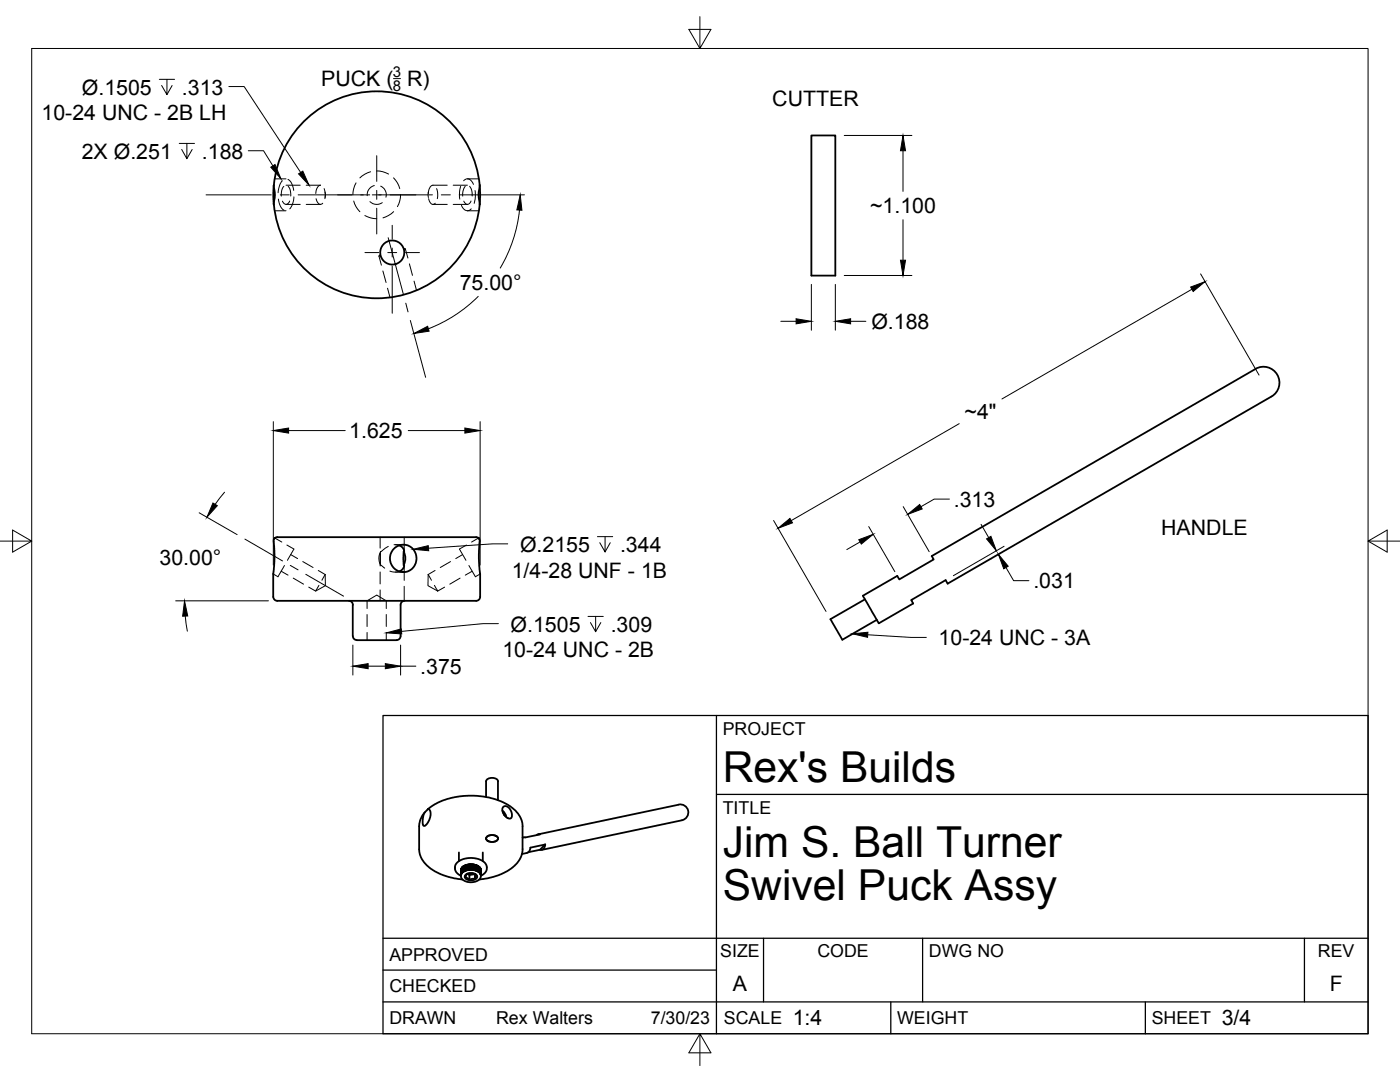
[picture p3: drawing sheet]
<svg xmlns="http://www.w3.org/2000/svg" width="279mm" height="216mm" viewBox="0 0 279 216" stroke-linecap="round" stroke-linejoin="round" font-family="sans-serif">
<!-- layer: Visible -->
<g fill="none" stroke="#000" stroke-width=".36">
<path d="M54.6 36.9l.3 1.8-.3 2.1zM54.7 36.9a20.6 20.6 0 0 1 20.5-18.7 20.6 20.6 0 0 1 20.5 18.7M95.7 36.9v3.9M95.7 36.9l-.2 1.8 .2 2.1M161.9 27h4.8v28h-4.8zM54.7 40.8a20.6 20.6 0 0 0 20.5 18.7 20.6 20.6 0 0 0 20.5-18.7M250.6 73.6a3.2 3.2 0 0 1 4.3 1.2 3.2 3.2 0 0 1-1.2 4.3l-64.6 37.4-.4-.7-6.9 3.9 .4 .7-6.8 4-.3-.5-2.9-5 6.9-4 .4 .7 6.8-4-.4-.6 64.7-37.4M69.6 119.9a.76 .76 0 0 1 .8 .8v6.2a1.34 1.34 0 0 0 1.8 .8h5.6a3 3 0 0 0 1.9-.2l.2-.6v-6.2a.79 .79 0 0 1 .8-.8M78.7 109.4l.9-.5 1.2-.2 1 .3 .7 .6 .5 1 .1 .9-.3 1.1-.6 .9-1 .6-.9 .1-1.1-.4-.7-.6-.5-.8-.2-1.2 .3-.9zM79.7 108.8l.8 .7 .2 .4-.1 .2M80.6 112.8l.1 .1-.3 .6-.7 .5M80.6 110.1v2.7"/>
<path d="M80.6 110.1l.3 1.3-.3 1.3M95 107.2h-39.8l-.4 .2-.2 .4 .2 3.7-.3 3v4.6a1.17 1.17 0 0 0 1.5 .8h39M95 107.2l.5 .2 .2 .4-.1 3.7 .2 3v4.6a.79 .79 0 0 1-.8 .8M172.6 119.6l-6.9 3.9 2.2 3.9 .2 .3 6.9-4M97 159v-3.1a1.38 1.38 0 0 1 2.4 0v3.8M84.8 162.1l-.9 1.4-.2 .9v5a5.9 5.9 0 0 0 4.1 5l2.1 .7 2.4 .4M84.9 162l.7-.6 .3 .5v.7l-.5 1.5-.5 .6-.3 .1-.2-.4-.1-.8 .3-1.1zM85.4 161.5l1.4-1.1 2.5-1 2.5-.5 3.3-.1 2.7 .4 2.3 .8 1.8 1 .9 .6 .7 .9a3.9 3.9 0 0 1 .8 2.4v4.5a5.6 5.6 0 0 1-3.8 4.8l-2.1 .8-2.7 .5M91.6 170.1v1.7M92 173.4l.1 1.8 .6 .6 1.1 .2 1.1-.1 .9-.5 .2-.6v-1.4M92 174.8l-1-.9-.2-.4 .1-.9 .4-.6 .6-.4 1.8-.4 1.9 .3 .8 .3 .6 .6 .2 .6-.2 .8-.3 .5-.7 .5M92 174.6v.1"/>
<path d="M92 173.6h.1M92 174.4v.2M92 173.4v1.3M92.1 173.3l-.1 1.2M92.1 174.2v.2M92.1 174.3v.1M92.1 173.3v.1M92.1 173.2v1.1M92.2 173.2v1.1M92.2 174h.1M92.2 173.2h.1M92.2 173.1v1.1z"/>
<path d="M92.3 173.1v1M92.3 173.8v.1M92.3 173.1h.1M92.3 174.1h.1M92.4 172.9v1.1zM92.4 172.9v1.1M92.4 173.7h.1M92.4 173h.1M92.5 172.8v1.1M92.6 172.8v1.1M92.6 173.6h.1M92.6 172.9h.1"/>
<path d="M92.6 173.9h.1M92.6 172.8h.1M92.7 172.7v1.1zM92.7 172.7v1.1M92.8 173.5h.1M92.8 172.8h.1M92.8 174.7a1.54 1.54 0 0 1 2.4 .2 1.45 1.45 0 0 1-2.5 0zM92.9 172.7v1.1zM93 172.6v1.1M93 173.4h.1M93 172.7h.1M93 173.7h-.1"/>
<path d="M93 172.6h-.1M93.1 174.4l.7-.2 .8 .1a.49 .49 0 0 1 .4 .4 .49 .49 0 0 1-.2 .5l-.4 .1a1.32 1.32 0 0 1-1.5-.3zM93.1 172.6v1.1M93.2 172.6v1.1M93.2 173.4h.1M93.2 172.6h.1M93.3 174.4l.4 .2 1-.2M93.4 172.5v1.1zM93.5 172.5v1.1M93.5 173.3h-.1M93.5 172.6h-.1M93.5 173.6h-.1"/>
<path d="M93.5 172.5h-.1M93.6 172.5v1.1zM93.7 174.6v.9M93.7 172.5v1.1M93.7 173.3h-.1M93.7 172.5h-.1M93.7 173.6h-.1M93.9 172.5v1.1zM94 172.5v1.1M94 173.3h-.1M94 172.5h-.1M94 173.5h-.1"/>
<path d="M94.1 172.5v1.1M94.1 173.5l.1 .1M94.1 172.5h.1M94.1 173.3h.1M94.2 172.6v1M94.4 172.5v1.1M94.4 173.6h.1M94.4 172.5h.1M94.4 172.6l.1-.1v1.1l-.1-.3M94.6 173.3h.1M94.7 173.4v.3M94.7 172.6h-.1"/>
<path d="M94.7 172.6v1.1M94.7 172.5h-.1l.1 1.1M94.8 174.5v.8M94.8 173.4h.1M94.8 172.6l.1 .1M94.9 172.7v1M94.9 172.6h-.1l.1 1.1M95.1 172.7v1.1M95.1 172.6v.1M95.1 173.5h.1M95.1 172.7v1M95.1 172.7h.1"/>
<path d="M95.3 173.5v.1M95.3 172.8h.1M95.3 172.8v1.1M95.5 173.6v.1M95.5 173.7v.3M95.5 172.9h.1M95.5 172.9v1.1M95.6 174l.1 .1M95.6 173h.1M95.6 173.8l.1 .3M95.7 173l-.1 .1M95.7 173v1.1"/>
<path d="M95.7 173l-.1 1.1M95.7 173.1v1.1M95.7 174.1l.1 .1M95.7 173.1h.1M95.7 173.2l.1 1-.1-.3M95.7 173.2h.1M95.8 174.1l.1 .2M95.8 174.3h.1M95.8 173.2l.1 1.1M95.8 174h.1M95.9 173.4l.1 1.2M95.9 173.4h.1"/>
<path d="M95.9 173.4v1.1v-.2M96 173.5h.1M96.4 170.1v1.7M97 167.3h.1M97.1 167.1a1.47 1.47 0 0 1 2.3 .2 1.38 1.38 0 0 1-2.4 0zM99.4 167.3h.1M100.3 161.8l.5 .5 .2 .7M100.4 161.1l.5-.3 .8 .6 .5 1.1v.5l-.2 .3-.7-.1-.7-.6-.4-.9zM100.4 162.1l.4 .6M100.7 162.7h.1M104.8 167.1h-.5M105.9 169.1a1.1 1.1 0 0 1-.8 1.1l-.9 .2"/>
<path d="M107.8 166.5l-.7 .1M107.8 166.5l-3 .6M108.8 168.5l-1 1.1-2.4 .5M108.8 168.5l-3 .6M108.8 168.5a.97 .97 0 0 1-1 1.1M135.4 160.6l-28 5.9M135.4 160.5a1.6 1.6 0 0 1 1.9 1.3 1.6 1.6 0 0 1-1.2 1.9M136.1 163.7l-28 5.9"/>
<circle cx="78.3" cy="50.4" r="2.4"/>
</g>
<!-- layer: Hidden -->
<g fill="none" stroke="#000" stroke-width=".2">
<path d="M54.8 35.7h2.3M55.6 39.7l.4 1.6 .7 .7M56.3 36.1l-.5 1-.3 1.4M56.6 37.2l-.4 .8-.1 1.1M57.1 37h2.8M57.5 35.8a2.8 2.8 0 0 1 1.1 2.2M57.5 37.2l.4 .7 .1 1.2M58.7 39.3l-.4 1.6-.5 .8M61.1 37h2.9a1.44 1.44 0 0 0-1 1.6M63.1 39.6a.98 .98 0 0 0 1.1 1.1l.2-.1M64.7 37.6l.2 1.2-.1 .8M64.9 38.3v1.1"/>
<path d="M71.1 36.5a5 5 0 0 0-.7 2.4M74 34.3l-1.2 .5-1 .7M74.7 37a1.91 1.91 0 0 0-1.4 2.1M75.2 34.1a5 5 0 0 1 2.4 .6M76 37.1a1.86 1.86 0 0 1 1 2.2M78.5 35.5a4.7 4.7 0 0 1 1.3 2.1M79.9 38.9a4.8 4.8 0 0 1-.6 2.3M85.5 38.3v1.1M85.5 39.6a.97 .97 0 0 0 1.2 1.1l.2-.1M87.1 37.6l.2 .8v1.2M89.3 37h-2.9a1.39 1.39 0 0 0-.9 1.6M90.4 37h2.9"/>
<path d="M91.9 37.2l-.2 1.1 .1 1.4M92.5 36.1a1.03 1.03 0 0 1 1.1-.4 1.03 1.03 0 0 1 .7 .8l.2 .3M92.8 37.2l-.4 1.1v.8M93.3 35.7h2.3M93.7 37.2l.4 .7 .1 1.2M94.8 38l.1 1.2-.3 1.4M54.8 42.1h2.3M57.1 40.8h2.8M57.8 40.1a.72 .72 0 0 1-.7 .7 .72 .72 0 0 1-.7-.7M61.1 40.8h2.9M70.6 40.1a4.7 4.7 0 0 0 1.2 2.1M72.8 43a5 5 0 0 0 2.4 .6"/>
<path d="M73.8 40.2a1.91 1.91 0 0 0 2.5 .2M75.6 51.1l.5 1.8M75.9 50.8l-.3 .3M75.9 51l-.3 .1M76.4 54.1l.6 2.3M77.3 57.5l.5 1.9M78.5 42.2l-.9 .8-1.2 .5M80.5 49.6l.4 .1M80.9 49.7l-.3 .1M80.9 49.7l.5 1.8M81.7 52.6l.6 2.3M82.6 56.1l.5 1.8"/>
<path d="M86.4 40.8h2.9M90.4 40.8h2.9M92.1 41a1.15 1.15 0 0 0 .7 .9 1.15 1.15 0 0 0 1.2-.2M93.3 42.1h2.3M94 40.1a.72 .72 0 0 1-.7 .7 .72 .72 0 0 1-.7-.7M54.8 107.4l1.4 .8M56.1 114l1.4 .8M56.8 112.8l-1.3 2.3-1-.6M57.3 108.8l1.4 .8-1.3 2.2M58 110.7l1.4 .8M58.5 115.4l2.1 1.2M60.4 112.1l2.1 1.1"/>
<path d="M63.5 113.8l1.4 .8M63.6 116.8l-.6 1.1M64.9 114.6l-.7 1.2M64.9 114.6v2.3l-1.9 1-1.4-.7M75.9 107.2v2.2M75.9 110.6v2.3M75.9 114.1v2.4M75.9 117.7v2.2M75.9 110.1v2.7M75.9 112.8l.9 .6M75.9 110.1a2.79 2.79 0 0 0 0 2.7M77.5 109l-1.6 1.1"/>
<path d="M77.8 114l.8 .2 1.1-.2M78.6 108.7l1.1 .1M78.9 114.2h1.6M78.9 108.7h1.6M80.7 107.2v2.8M80.7 112.9v2.9M80.7 117v2.9M85.4 114.6l.7 1.2M85.4 114.6v2.3l2 1M86.7 116.8l.7 1.1M86.8 113.8l-1.4 .8M88.7 117.2l-1.3 .7"/>
<path d="M89.9 112.1l-2 1.1M91.8 115.4l-2 1.2M92.3 110.7l-1.3 .8M93.1 108.8l-1.4 .8 1.3 2.2M93.6 112.8l1.3 2.3 .9-.6M94.2 114l-1.3 .8M95.5 107.4l-1.4 .8M73.3 121.4v-1.5l1.9-1.2 1.9 1.2v1.5M73.3 122.6v2.4M73.3 126.2v1.5M77.1 122.6v2.4M77.1 126.2v1.5"/>
</g>
<!-- layer: Visible -->
<g fill="#000">
<circle cx="92" cy="173.6" r=".18"/>
<circle cx="95.9" cy="173.5" r=".18"/>
</g>
<!-- layer: Border -->
<path d="M6.3 9.7h266.7v196.6h-266.7zM139.7 3.3v6.4l2.2-3.8h-4.4l2.2 3.8M0 108h6.3l-3.8-2.2v4.4l3.8-2.2M273 108l3.8 2.2v-4.4l-3.8 2.2h6.4M139.7 206.3l-2.2 3.8h4.4l-2.2-3.8v6.3" fill="none" stroke="#000" stroke-width=".2"/>
<!-- layer: Titleblock -->
<path d="M76.4 142.8h196.6v63.5h-196.6zM143 158.5h130M143 142.8v63.5M76.4 199.9h196.6M76.4 193.6h66.6M76.4 187.2h196.6M152.4 187.2v12.7M177.8 199.9v6.4M184.1 187.2v12.7M228.6 199.9v6.4M260.3 187.2v12.7" fill="none" stroke="#000" stroke-width=".25"/>
<!-- layer: Smart Centers -->
<g fill="none" stroke="#000" stroke-width=".2">
<path d="M41.1 38.9h13M55.9 38.9h1.8M59.5 38.9h14.3M74.3 38.9h12M75.2 31.1v5.1M75.2 38v1.8M88.1 38.9h1.8M91.7 38.9h13M72.8 50.4h2.8M75.2 41.6v5.1M77.4 50.4h1.8M77.5 47.4l3 11.4"/>
<path d="M78.3 45v2.7M78.3 49.5v1.8M78.3 53.1v9.4M80.9 50.4h2.8M81 60.5l.4 1.7M81.9 63.9l3 11.4M48.9 107.6l7.5 4.3M57.9 112.8l1.6 .9M61 114.6l7.6 4.4"/>
</g>
<!-- layer: FD_Dimensions -->
<g fill="none" stroke="#000" stroke-width=".2">
<path d="M168.5 27h13.5M180.2 30.1v8.1M95.4 59.1a28.6 28.6 0 0 1-9.9 6.5M103.7 41.9a28.6 28.6 0 0 1-3.9 11.6M161.9 56.7v9.2M166.7 56.7v9.2M168.5 55h13.5M180.2 43.8v8.1M237.9 57.7l-37.9 21.9M239.6 54.7l11.7 20.1M155.8 64.1h3.1M169.8 64.1h3"/>
<path d="M44.8 98.2l-1.9 2.4M54.5 84.1v28.7M57.6 85.9h11.3M81.5 85.9h11.3M95.8 84.1v28.7M189.5 99.6h-3.1l-2.6 1.5M191.4 84.5l-33.5 19.4M35.1 119.9h18.5M39.8 102.3l7.5 4.4M154.4 103.9l10.4 18.1M171.6 108.1l-2.6 1.6M173.4 105.1l5.2 9"/>
<path d="M180.3 101.1l5.1 9M195.8 104.6l1.5 2.7M197.7 111.5h.1M200.4 109l-10.1 5.9M200.8 113.2l1.5 2.7h3M37 122.9l.4 3M70.4 128.7v6M73.5 132.9h3.4M79.9 128.7v6M79.9 132.9h3.1"/>
</g>
<g fill="#000" stroke="#000" stroke-width=".2">
<path d="M180.2 27l.5 3.1h-1zM103.8 38.9l.4 3.1-1.1-.1zM179.7 51.9h1l-.5 3.1zM237.6 57.3l2.9-1.1-2.4 2zM82.6 66.5l2.7-1.4 .3 1zM158.9 63.6l3 .5-3 .5zM166.7 64.1l3.1-.5v1zM54.5 85.9l3.1-.5v1zM92.8 85.4l3 .5-3 .5zM42.5 100.4l.9 .5-2.1 2.3zM155.3 105.4l2.3-2 .6 .9zM171.4 107.7l2.9-1.1-2.4 2z"/>
<path d="M181.1 102.6l2.4-1.9 .5 .9zM196.9 107.5l.9-.5 1 2.9zM199.2 110.6l2 2.4-.9 .5zM36.8 119.9l.7 3-1.1 .1zM70.4 132.9l3.1-.5v1zM76.9 132.4l3 .5-3 .5z"/>
</g>
<!-- layer: Hole Notes -->
<path d="M54 33.4l.9-.6 1.2 2.9zM59.6 34.7l.8-.6 1.3 2.9zM82.5 109.6l3-.7 .1 1zM77.1 126.3l3-.8 .1 1zM170.1 126.5l3.1-.3-.1 1z" fill="#000" stroke="#000" stroke-width=".2"/>
<g fill="none" stroke="#000" stroke-width=".2">
<path d="M31.8 15.8h3M33.3 15.8v3.1l-1-1.8M34.4 17.1l-1.1 1.8M45.7 17.3h3l11.3 17.1M35.8 28.6h3M37.3 28.6v3.1l-1-1.9M38.4 29.8l-1.1 1.9M49.6 30.1h3l1.9 3M101.3 108.5h-3l-12.8 .9M119.2 107.1h3.1M120.8 107.1v3l-1.1-1.8M121.8 108.3l-1 1.8"/>
<path d="M99.5 124.4h-3.1l-16.3 1.6M117.3 123h3.1M118.9 123v3l-1.1-1.8M119.9 124.2l-1 1.8M173.2 126.7l8.6 .5h3.1"/>
</g>
<!-- layer: Notes -->
<path d="M78.5 15.7h1.4" fill="none" stroke="#000" stroke-width=".2"/>
<g font-size="8.5">
<text x="144.3" y="156">Rex's Builds</text>
<text x="144.3" y="171">Jim S. Ball Turner</text>
<text x="144.3" y="179.6">Swivel Puck Assy</text>
</g>
<g font-size="4.3">
<text x="64.1" y="17.2">PUCK ( R)</text>
<text x="16.3" y="18.9">Ø.1505</text>
<text x="36.3" y="18.9">.313</text>
<text x="154.1" y="21.1">CUTTER</text>
<text x="8.3" y="24">10-24 UNC - 2B LH</text>
<text x="16.3" y="31.7">2X Ø.251</text>
<text x="40.3" y="31.7">.188</text>
<text x="173.7" y="42.5">~1.100</text>
<text x="91.8" y="57.8">75.00°</text>
<text x="173.9" y="65.6">Ø.188</text>
<text x="192.5" y="83.6">~4&quot;</text>
<text x="69.7" y="87.4">1.625</text>
<text x="190.4" y="101.1">.313</text>
<text x="231.8" y="106.8">HANDLE</text>
<text x="31.8" y="112.8">30.00°</text>
<text x="103.8" y="110.1">Ø.2155</text>
<text x="123.7" y="110.1">.344</text>
<text x="102.1" y="115.3">1/4-28 UNF - 1B</text>
<text x="206.2" y="117.4">.031</text>
<text x="100.3" y="131.2">10-24 UNC - 2B</text>
<text x="101.9" y="126">Ø.1505</text>
<text x="121.9" y="126">.309</text>
<text x="187.3" y="128.7">10-24 UNC - 3A</text>
<text x="83.9" y="134.4">.375</text>
<text x="146.3" y="197.7">A</text>
<text x="265.4" y="197.7">F</text>
<text x="158.2" y="204.6">1:4</text>
<text x="243.8" y="204.6">3/4</text>
</g>
<g font-size="3.5">
<text x="144.3" y="146.6">PROJECT</text>
<text x="144.3" y="162.3">TITLE</text>
<text x="77.7" y="191.7">APPROVED</text>
<text x="143.7" y="191">SIZE</text>
<text x="163.1" y="191">CODE</text>
<text x="185.4" y="191">DWG NO</text>
<text x="263" y="191">REV</text>
<text x="77.7" y="198">CHECKED</text>
<text x="77.7" y="204.4">DRAWN</text>
<text x="99" y="204.4">Rex Walters</text>
<text x="129.9" y="204.4">7/30/23</text>
<text x="144.5" y="204.4">SCALE</text>
<text x="179" y="204.4">WEIGHT</text>
<text x="229.8" y="204.4">SHEET</text>
</g>
<g font-size="3">
<text x="78.4" y="15.3">3</text>
<text x="78.4" y="18.2">8</text>
</g>
</svg>
